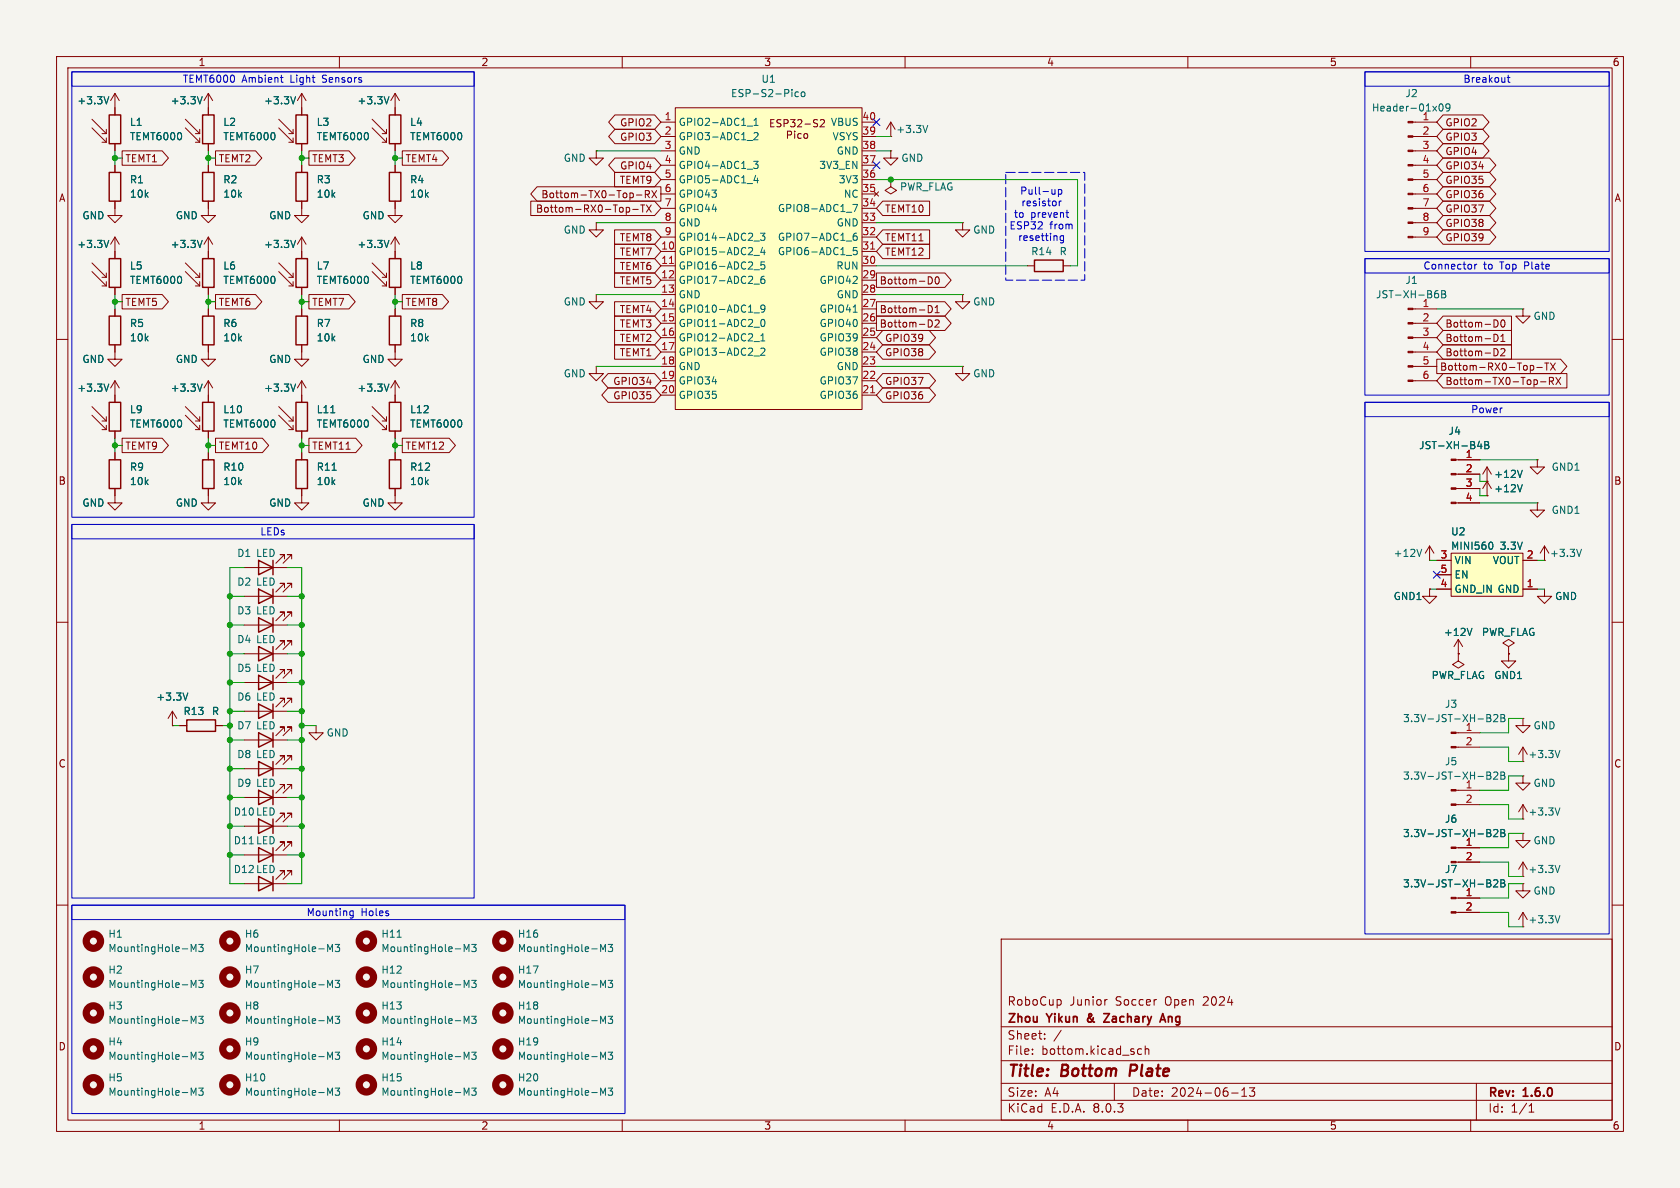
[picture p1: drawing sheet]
<svg xmlns="http://www.w3.org/2000/svg" width="297mm" height="210mm" viewBox="0 0 297 210" stroke-linecap="round" stroke-linejoin="round" font-family="sans-serif">
<path d="M0 0h297v210h-297z" fill="#f5f4ef" stroke="#f5f4ef" stroke-width=".18"/>
<g fill="none" stroke="#840000" stroke-width=".18">
<path d="M10 10h277v190h-277zM12 12h273v186h-273zM20.3 16.5v3.8M20.3 16.5l-.7 1.3M20.3 16.5l.8 1.3M36.8 16.5v2.6M36.8 16.5l-.7 1.3M36.8 16.5l.8 1.3M53.3 16.5v3.8M53.3 16.5l-.7 1.3M53.3 16.5l.8 1.3M60 10v2"/>
<path d="M69.8 16.5v3.8M69.8 16.5l-.7 1.3M69.8 16.5l.8 1.3M110 10v2M160 10v2M210 10v2M260 10v2M16.3 22.6l2.5 2.5M16.3 21.1l2.5 2.5M18 25.1h.8M18 23.6h.8M18.8 22.9v.7"/>
<path d="M18.8 24.4v.7M20.3 25.4v1.3M49.3 22.6l2.5 2.5M49.3 21.1l2.5 2.5M51.1 25.1h.7M51.1 23.6h.7M51.8 22.9v.7M51.8 24.4v.7M53.3 36.8v1.3h1.3l-1.3 1.3-1.2-1.3h1.2M53.3 25.4v1.3M65.8 22.6l2.5 2.5M65.8 21.1l2.5 2.5"/>
<path d="M67.6 25.1h.7M67.6 23.6h.7M68.3 22.9v.7M68.3 24.4v.7M69.8 36.8v1.3h1.3l-1.3 1.3-1.2-1.3h1.2M69.8 25.4v1.3M157.5 24.1h.1M157.5 26.7v1.2h1.2l-1.2 1.3-1.3-1.3h1.3M157.5 26.7h.1M157.5 31.8v1.2l1 .7-1 .6-1-.6 1-.7M157.5 31.8h.1M157.5 21.6l-.8 1.3"/>
<path d="M157.5 21.6v2.5M157.5 21.6l.7 1.3M170.2 39.4v1.2h1.2l-1.2 1.3-1.3-1.3h1.3M170.2 39.4h.1M10 60h2M32.8 48l2.5 2.5M32.8 46.5l2.5 2.5M34.5 50.5h.8M34.5 49h.8M35.3 48.3v.7M35.3 49.8v.7M36.8 44.5v1.2"/>
<path d="M36.8 50.8v1.3M36.8 54.6v1.3M49.3 48l2.5 2.5M49.3 46.5l2.5 2.5M51.1 50.5h.7M51.1 49h.7M51.8 48.3v.7M51.8 49.8v.7M53.3 41.9v3.8M53.3 50.8v1.3M53.3 54.6v1.3M53.3 41.9l-.7 1.3"/>
<path d="M53.3 41.9l.8 1.3M65.8 48l2.5 2.5M65.8 46.5l2.5 2.5M67.6 50.5h.7M67.6 49h.7M68.3 48.3v.7M68.3 49.8v.7M69.8 41.9v3.8M69.8 50.8v1.3M69.8 54.6v1.3M69.8 41.9l-.7 1.3M69.8 41.9l.8 1.3"/>
<path d="M170.2 52.1v1.2h1.2l-1.2 1.3-1.3-1.3h1.3M170.2 52.1h.1M181.6 47h1.3M188 47h1.2M249.8 59.7h4.2M249.8 57.2h4.2M249.8 54.6h4.2M269.2 54.6v1.3h1.3l-1.3 1.3-1.2-1.3h1.2M269.2 54.6h.1M285 60h2M32.8 73.4l2.5 2.5M32.8 71.9l2.5 2.5"/>
<path d="M34.5 75.9h.8M34.5 74.4h.8M35.3 73.7v.7M35.3 75.2v.7M36.8 61v1.2M36.8 69.9v1.2M36.8 76.2v1.3M49.3 73.4l2.5 2.5M49.3 71.9l2.5 2.5M51.1 75.9h.7M51.1 74.4h.7M51.8 73.7v.7"/>
<path d="M51.8 75.2v.7M53.3 61v2.5h1.3l-1.3 1.3-1.2-1.3h1.2M53.3 67.3l-.7 1.3M53.3 67.3v3.8M53.3 76.2v1.3M53.3 67.3l.8 1.3M65.8 73.4l2.5 2.5M65.8 71.9l2.5 2.5M67.6 75.9h.7M67.6 74.4h.7M68.3 73.7v.7M68.3 75.2v.7"/>
<path d="M69.8 61v2.5h1.3l-1.3 1.3-1.2-1.3h1.2M69.8 67.3l-.7 1.3M69.8 67.3v3.8M69.8 76.2v1.3M69.8 67.3l.8 1.3M170.2 64.8v1.2h1.2l-1.2 1.3-1.3-1.3h1.3M170.2 64.8h.1M249.8 67.3h4.2M249.8 64.8h4.2M249.8 62.2h4.2M36.8 80v1.3M36.8 86.4v1.2"/>
<path d="M53.3 86.4v2.5h1.3l-1.3 1.3-1.2-1.3h1.2M53.3 80v1.3M69.8 86.4v2.5h1.3l-1.3 1.3-1.2-1.3h1.2M69.8 80v1.3M262.9 87.6h.1M262.9 85.1h.1M262.9 85.1l-.8 1.3M262.9 82.6v5M262.9 85.1l.8 1.3M262.9 82.6l-.8 1.2M262.9 82.6l.8 1.2M271.8 81.3v1.3h1.2l-1.2 1.2-1.3-1.2h1.3"/>
<path d="M271.8 81.3h.1M10 110h2M50.3 119.1v-.7h-.8h.8l-1.5 1.5M51.6 119.1v-.7h-.8h.8l-1.6 1.5M285 110h2M43.2 135.9h7.6M43.2 130.8h7.6M43.2 125.7h7.6M43.2 120.7h7.6M50.3 139.4v-.7h-.8h.8l-1.5 1.5M50.3 134.4v-.8h-.8h.8l-1.5 1.5M50.3 129.3v-.8h-.8h.8l-1.5 1.5"/>
<path d="M50.3 124.2v-.8h-.8h.8l-1.5 1.6M51.6 139.4v-.7h-.8h.8l-1.6 1.5M51.6 134.4v-.8h-.8h.8l-1.6 1.5M51.6 129.3v-.8h-.8h.8l-1.6 1.5M51.6 124.2v-.8h-.8h.8l-1.6 1.6M269.2 137.2v1.2h1.3l-1.3 1.3-1.2-1.3h1.2M269.2 137.2h.1M10 160h2M43.2 146.1h7.6M43.2 141h7.6M50.3 144.5v-.7h-.8h.8l-1.5 1.5M51.6 144.5v-.7h-.8h.8l-1.6 1.5"/>
<path d="M257.4 158.8h4.2M257.4 152.4h4.2M257.4 149.9h4.2M269.2 144.8h.1M269.2 147.3v1.3h1.3l-1.3 1.3-1.2-1.3h1.2M269.2 147.3h.1M269.2 156.2v1.3h1.3l-1.3 1.3-1.2-1.3h1.2M269.2 156.2h.1M269.2 154.9h.1M269.2 142.2l-.7 1.3M269.2 142.2v2.6M269.2 152.4v2.5"/>
<path d="M269.2 142.2l.8 1.3M269.2 152.4l-.7 1.3M269.2 152.4l.8 1.3M285 160h2M177 166h108v32h-108zM187.5 176.8l.1 .2v.4l-.1 .2M195.7 176.7l-.2 .1M257.4 161.3h4.2M269.2 163.8h.1M269.2 161.3v2.5M269.2 161.3l-.7 1.3M269.2 161.3l.8 1.3"/>
<path d="M60 198v2M110 198v2M160 198v2M177 194.5h108M177 191.5h108M177 187.5h108M177 181.5h108M182.5 186.3v.1M182.5 185.5v.1M184.7 183.6v.1M184.7 182.8v.1M187.6 182.1l-1.3 2"/>
<path d="M197 191.5v3M201.8 185.5l-.4-.1-.3 .3v.4l.1 .2h.6M202.5 185.5l.2-.1 .3 .1 .1 .9M202.5 184.9v1.5M210 198v2M217.7 193.2h1.2M219.5 193.8h.9M219.5 192.7l.5-.4v1.5M220.9 192.3h.9l-.5 .6 .4 .1v.7l-.2 .1h-.4l-.2-.1M260 198v2M261 191.5v6.5M270.3 196.6h.9"/>
<path d="M270.3 195.5l.4-.4v1.5"/>
</g>
<path d="M199.9 188.2l-.2 2" fill="none" stroke="#840000" stroke-width=".4"/>
<path d="M195.1 179.2h1l-1 1.5h1M192.3 180v.5M205.1 180.7l.5-1.5 .5 1.5M205.2 180.3h.7" fill="none" stroke="#840000" stroke-width=".3"/>
<g fill="none" stroke="#006464" stroke-width=".18">
<path d="M19.2 17.1l-.4 1.3M35.7 17.1l-.4 1.3M52.3 17.1l-.5 1.3M68.8 17.1l-.5 1.3M164 22.2l-.4 1.2M52.3 42.5l-.5 1.3M68.8 42.5l-.5 1.3M253.7 51.9h.4l.2 .2-.1 .5h-.5M254.2 51.4l-.4 .1M254.9 51.4h.4l.2 .2-.2 .4 .2 .1 .1 .3-.2 .2h-.5zM254.9 52h.4M52.3 67.9l-.5 1.3"/>
<path d="M58.5 73h.7M68.8 67.9l-.5 1.3M58.7 83.1h.7M269.1 85.7l-.4 1.2M269.1 83.1l-.4 1.3M262.9 155.5h.4l.2 .3-.2 .3 .2 .1 .1 .3-.3 .3h-.4zM262.9 146.6h.4l.2 .3-.2 .3 .2 .2 .1 .3-.3 .2h-.4zM262.9 156.1h.4M262.9 147.2h.4M264.1 155.6l.5-.1 .2 .4-.8 .9h.8M264.1 146.8l.5-.2 .2 .4-.8 .9h.8M265.3 155.5h.5l.2 .3-.2 .3 .2 .1 .1 .3-.3 .3h-.5z"/>
<path d="M265.3 156.1h.5M265.3 146.6h.5l.2 .3-.2 .3 .2 .2 .1 .3-.3 .2h-.5zM265.3 147.2h.5M275.8 142.8l-.5 1.3M275.8 153l-.5 1.2M33.8 168.2v-1.3l.4 1 .4-1v1.3M33.8 174.6v-1.3l.4 .9 .4-.9v1.3M35.1 166.9h.8l-.4 .5 .4 .2v.5l-.2 .1-.6-.1M35.1 173.3h.8l-.4 .5 .4 .1v.5l-.2 .2-.6-.2M35.1 179.6h.8l-.4 .5 .4 .2v.5l-.2 .1-.6-.1M57.9 168.2v-1.3l.4 1 .5-1v1.3M57.9 174.6v-1.3l.4 .9 .5-.9v1.3"/>
<path d="M59.3 166.9h.7l-.4 .5 .4 .2v.5l-.2 .1-.5-.1M59.3 173.3h.7l-.4 .5 .4 .1v.5l-.2 .2-.5-.2M59.3 179.6h.7l-.4 .5 .4 .2v.5l-.2 .1-.5-.1M70.2 165.7h.7M82.1 168.2v-1.3l.4 1 .4-1v1.3M82.1 174.6v-1.3l.4 .9 .4-.9v1.3M83.4 173.3h.8l-.5 .5 .4 .1v.5l-.2 .2-.5-.2M83.4 166.9h.8l-.5 .5 .4 .2v.5l-.2 .1-.5-.1M83.4 179.6h.8l-.5 .5 .4 .2v.5l-.2 .1-.5-.1M106.2 168.2v-1.3l.4 1 .4-1v1.3M106.2 174.6v-1.3l.4 .9 .4-.9v1.3M107.5 173.3h.8l-.4 .5 .3 .1v.5l-.1 .2-.6-.2"/>
<path d="M107.5 166.9h.8l-.4 .5 .3 .2v.5l-.1 .1-.6-.1M107.5 179.6h.8l-.4 .5 .3 .2v.5l-.1 .1-.6-.1M275.8 161.9l-.5 1.2M33.8 180.9v-1.3l.4 1 .4-1v1.3M33.8 187.3v-1.3l.4 .9 .4-.9v1.3M33.8 193.6v-1.3l.4 1 .4-1v1.3M35.1 192.3h.8l-.4 .5 .4 .2v.5l-.2 .1-.6-.1M35.1 186h.8l-.4 .5 .4 .1v.5l-.2 .2-.6-.2M57.9 180.9v-1.3l.4 1 .5-1v1.3M57.9 187.3v-1.3l.4 .9 .5-.9v1.3M57.9 193.6v-1.3l.4 1 .5-1v1.3M59.3 192.3h.7l-.4 .5 .4 .2v.5l-.2 .1-.5-.1"/>
<path d="M59.3 186h.7l-.4 .5 .4 .1v.5l-.2 .2-.5-.2M82.1 180.9v-1.3l.4 1 .4-1v1.3M82.1 187.3v-1.3l.4 .9 .4-.9v1.3M82.1 193.6v-1.3l.4 1 .4-1v1.3M83.4 192.3h.8l-.5 .5 .4 .2v.5l-.2 .1-.5-.1M83.4 186h.8l-.5 .5 .4 .1v.5l-.2 .2-.5-.2M106.2 180.9v-1.3l.4 1 .4-1v1.3M106.2 187.3v-1.3l.4 .9 .4-.9v1.3M106.2 193.6v-1.3l.4 1 .4-1v1.3M107.5 192.3h.8l-.4 .5 .3 .2v.5l-.1 .1-.6-.1M107.5 186h.8l-.4 .5 .3 .1v.5l-.1 .2-.6-.2"/>
</g>
<g fill="none" stroke="#840000" stroke-width=".25">
<path d="M19.3 20.3h2v5.1h-2zM52.3 20.3h2.1v5.1h-2.1zM68.8 20.3h2.1v5.1h-2.1zM35.8 55.9h2v5.1h-2zM35.8 45.7h2v5.1h-2zM52.3 55.9h2.1v5.1h-2.1zM52.3 45.7h2.1v5.1h-2.1zM68.8 45.7h2.1v5.1h-2.1zM68.8 55.9h2.1v5.1h-2.1zM182.9 46h5.1v2h-5.1zM35.8 71.1h2v5.1h-2zM52.3 71.1h2.1v5.1h-2.1z"/>
<path d="M68.8 71.1h2.1v5.1h-2.1zM35.8 81.3h2v5.1h-2zM52.3 81.3h2.1v5.1h-2.1zM68.8 81.3h2.1v5.1h-2.1zM45.7 119.4l2.6 1.3-2.6 1.2zM48.3 119.4v2.5M45.7 139.7l2.6 1.3-2.6 1.2zM45.7 134.6l2.6 1.3-2.6 1.3zM45.7 129.5l2.6 1.3-2.6 1.3zM45.7 124.5l2.6 1.2-2.6 1.3zM48.3 124.5v2.5M48.3 129.5v2.6"/>
<path d="M48.3 134.6v2.6M48.3 139.7v2.5M45.7 144.8l2.6 1.3-2.6 1.2zM48.3 144.8v2.5"/>
</g>
<g fill="none" stroke="#840000" stroke-width="1.3">
<circle cx="16.5" cy="166.4" r="1.27"/>
<circle cx="16.5" cy="172.7" r="1.27"/>
<circle cx="16.5" cy="179.1" r="1.27"/>
<circle cx="40.6" cy="166.4" r="1.27"/>
<circle cx="40.6" cy="172.7" r="1.27"/>
<circle cx="40.6" cy="179.1" r="1.27"/>
<circle cx="64.8" cy="172.7" r="1.27"/>
<circle cx="64.8" cy="166.4" r="1.27"/>
<circle cx="64.8" cy="179.1" r="1.27"/>
<circle cx="88.9" cy="172.7" r="1.27"/>
<circle cx="88.9" cy="179.1" r="1.27"/>
<circle cx="88.9" cy="166.4" r="1.27"/>
<circle cx="16.5" cy="185.4" r="1.27"/>
<circle cx="16.5" cy="191.8" r="1.27"/>
<circle cx="40.6" cy="185.4" r="1.27"/>
<circle cx="40.6" cy="191.8" r="1.27"/>
<circle cx="64.8" cy="185.4" r="1.27"/>
<circle cx="64.8" cy="191.8" r="1.27"/>
<circle cx="88.9" cy="185.4" r="1.27"/>
<circle cx="88.9" cy="191.8" r="1.27"/>
</g>
<g fill="#840000" stroke="#840000" stroke-width=".18">
<path d="M256.5 161.2h.9v.2h-.9z"/>
<path d="M256.5 158.6h.9v.3h-.9z"/>
<path d="M256.5 152.3h.9v.2h-.9z"/>
<path d="M256.5 149.7h.9v.3h-.9z"/>
<path d="M248.9 67.2h.9v.2h-.9z"/>
<path d="M248.9 64.6h.9v.3h-.9z"/>
<path d="M248.9 62.1h.9v.3h-.9z"/>
<path d="M248.9 59.6h.9v.2h-.9z"/>
<path d="M248.9 57h.9v.3h-.9z"/>
<path d="M248.9 54.5h.9v.2h-.9z"/>
</g>
<path d="M119.4 19.1h33v53.3h-33z" fill="#ffffc2"/>
<g fill="none" stroke="#840000" stroke-width=".18">
<path d="M36.8 19.1v1.2M119.4 19.1h33v53.3h-33zM20.3 36.8v1.3h1.3l-1.3 1.3-1.3-1.3h1.3M32.8 22.6l2.5 2.5M32.8 21.1l2.5 2.5M34.5 23.6h.8M34.5 25.1h.8M35.3 22.9v.7M35.3 24.4v.7M36.8 25.4v1.3M36.8 29.2v1.3M36.8 35.6v1.2"/>
<path d="M53.3 29.2v1.3M53.3 35.6v1.2M69.8 29.2v1.3M69.8 35.6v1.2M105.4 26.7v1.2h1.3l-1.3 1.3-1.3-1.3h1.3M105.4 26.7h.1M105.4 39.4v1.2h1.3l-1.3 1.3-1.3-1.3h1.3M105.4 39.4h.1M116.8 21.6h2.6M116.8 24.1h2.6M116.8 26.7h2.6M116.8 39.4h2.6"/>
<path d="M116.8 36.8h2.6M116.8 34.3h2.6M116.8 31.8h2.6M116.8 29.2h2.6M136.3 21.8h.4M136.9 21.1h-.6v1.3h.6M138.1 21.2l-.5-.1-.2 .2v.3l.5 .3 .2 .3-.3 .2h-.5M138.6 21.8h.6l.1-.2v-.3l-.7-.2v1.3M139.2 23.9l.6-.1 .1-.2v-.3l-.7-.1v1.3M139.8 21.1h.7l-.4 .5 .4 .2v.5l-.2 .1-.5-.1M140.5 23.2v.1M140.5 23.6v.9"/>
<path d="M141 21.3l.5-.2 .3 .4-.8 .9h.8M141.6 23.7l-.3-.1-.3 .3 .2 .5h.4M142.2 23.7l.2-.1 .3 .1 .1 .5-.1 .2-.3 .1-.2-.2zM142.3 21.9h1M144.5 21.2l-.4-.1-.2 .2v.3l.5 .3 .1 .3-.2 .2h-.5M145 21.3l.5-.2 .2 .4-.7 .9h.7M152.4 21.6h2.5M152.4 24.1h2.5M152.4 26.7h2.5M152.4 39.4h2.5M152.4 36.8h2.5M152.4 34.3h2.5"/>
<path d="M152.4 31.8h2.5M152.4 29.2h2.5M154.6 33.9l.7 .8M155.3 33.9l-.7 .8M249.8 21.6h4.2M249.8 24.1h4.2M249.8 26.7h4.2M249.8 39.4h4.2M249.8 36.8h4.2M249.8 34.3h4.2M249.8 31.8h4.2M249.8 29.2h4.2"/>
<path d="M16.3 48l2.5 2.5M16.3 46.5l2.5 2.5M18 50.5h.8M18 49h.8M18.8 48.3v.7M18.8 49.8v.7M20.3 41.9v3.8M20.3 50.8v1.3M20.3 54.6v1.3M20.3 41.9l-.7 1.3M20.3 41.9l.8 1.3M105.4 52.1v1.2h1.3l-1.3 1.3-1.3-1.3h1.3"/>
<path d="M105.4 52.1h.1M116.8 44.5h2.6M116.8 47h2.6M116.8 49.5h2.6M116.8 52.1h2.6M116.8 54.6h2.6M116.8 57.2h2.6M116.8 59.7h2.6M116.8 41.9h2.6M152.4 44.5h2.5M152.4 47h2.5M152.4 49.5h2.5"/>
<path d="M152.4 52.1h2.5M152.4 54.6h2.5M152.4 57.2h2.5M152.4 59.7h2.5M152.4 41.9h2.5M249.8 41.9h4.2M20.3 61v2.5h1.3l-1.3 1.3-1.3-1.3h1.3M36.8 62.2v1.3h1.3l-1.3 1.3-1.2-1.3h1.2M36.8 67.3v2.6M36.8 67.3l-.7 1.3M36.8 67.3l.8 1.3M105.4 64.8v1.2h1.3l-1.3 1.3-1.3-1.3h1.3"/>
<path d="M105.4 64.8h.1M116.8 62.2h2.6M116.8 64.8h2.6M116.8 67.3h2.6M116.8 69.9h2.6M152.4 62.2h2.5M152.4 64.8h2.5M152.4 67.3h2.5M152.4 69.9h2.5M50.3 98.8v-.8h-.8h.8l-1.5 1.6M51.6 98.8v-.8h-.8h.8l-1.6 1.6M252.7 99.1h.1"/>
<path d="M252.7 96.5l-.7 1.3M252.7 96.5v2.6M252.7 96.5l.8 1.3M257.4 88.9h4.2M257.4 86.4h4.2M257.4 83.8h4.2M257.4 81.3h4.2M43.2 115.6h7.6M43.2 100.3h7.6M43.2 105.4h7.6M43.2 110.5h7.6M50.3 114v-.7h-.8h.8l-1.5 1.5"/>
<path d="M50.3 103.9v-.8h-.8h.8l-1.5 1.5M50.3 109v-.8h-.8h.8l-1.5 1.5M51.6 114v-.7h-.8h.8l-1.6 1.5M51.6 103.9v-.8h-.8h.8l-1.6 1.5M51.6 109v-.8h-.8h.8l-1.6 1.5M266.7 115.6v1.2h1.3l-1.3 1.3-1.3-1.3h1.3M266.7 115.6h.1M30.5 128.3h.1M30.5 125.7l-.8 1.3M30.5 125.7v2.6M30.5 125.7l.7 1.3M31.7 128.3h1.3"/>
<path d="M38.1 128.3h1.3M55.9 128.3v1.2h1.2l-1.2 1.3-1.3-1.3h1.3M269.2 134.6h.1M269.2 127v1.3h1.3l-1.3 1.2-1.2-1.2h1.2M269.2 127h.1M269.2 132.1l-.7 1.3M269.2 132.1v2.5M269.2 132.1l.8 1.3M43.2 151.1h7.6M43.2 156.2h7.6M50.3 149.6v-.8h-.8h.8l-1.5 1.6M50.3 154.7v-.8h-.8h.8l-1.5 1.5"/>
<path d="M51.6 149.6v-.8h-.8h.8l-1.6 1.6M51.6 154.7v-.8h-.8h.8l-1.6 1.5"/>
</g>
<g fill="none" stroke="#006464" stroke-width=".18">
<path d="M140 15.8v.1M141.2 16.3l-.4-.1-.3 .3 .2 .5h.5M141.7 16.4l.2-.2 .3 .2 .1 .4-.1 .2-.3 .1-.2-.1zM254.5 18.5l.2-.1a.68 .68 0 0 1 .4 .6 .68 .68 0 0 1-.4 .6l-.2-.1-.1-.4zM256.3 18.9l-.2 .2h-.3l-.2-.2 .1-.5h.4l.2 .1a.84 .84 0 0 1-.3 1.1h-.3M132.1 22.3h1M133.2 28.5h.8l-.4 .5 .4 .1v.6l-.2 .1-.6-.1M133.3 22.2h.7M133.3 21.3l.4-.4v1.3M133.3 23.6l.5-.2 .2 .4-.8 .9h.8M133.6 31l-.3 .9h.8M133.9 31.5v.8"/>
<path d="M150.8 36.1h.8l-.5 1.3M19.2 42.5l-.4 1.3M133.3 45.2h1M133.3 47.7h1M133.3 50.2h1M133.3 55.3h1M133.3 57.9h1M133.3 42.6h1M134.4 41.2h.8l-.4 .5 .4 .1v.6l-.2 .1-.6-.1M134.5 59.4l.4-.4v1.3M134.6 56.6l.2-.1a.68 .68 0 0 1 .4 .6 .68 .68 0 0 1-.4 .6l-.2-.1-.1-.4zM134.8 43.7l-.3 .9h.8"/>
<path d="M135.1 44.2v.8M135.1 48.8l-.4 .1a.85 .85 0 0 0 0 1.2l.5-.1v-.4l-.2-.3-.4 .1-.1 .2M135.2 46.3h-.6l-.1 .6 .2-.1h.4l.1 .2v.4l-.2 .2-.5-.2M135.2 54.5l-.2 .2-.4-.1-.1-.1 .1-.5 .4-.1 .2 .1a.84 .84 0 0 1-.3 1.2h-.3M150.8 55.2h.7M151.4 41.2l-.3 .1a.86 .86 0 0 0 0 1.2l.4-.1v-.5l-.2-.2-.4 .1-.1 .1M151.5 43.8h-.6l-.1 .6 .2-.2 .4 .1 .1 .2v.4l-.2 .1-.5-.1M35.7 67.9l-.4 1.3M133.3 60.4h1M133.3 62.9h1M134.5 61.7l.5-.2 .2 .4-.8 .9h.8M134.5 60.3h.7"/>
<path d="M261.5 78l-.3 .9h.8M261.8 78.5v.8M262.5 78h.4l.3 .3-.3 .4 .3 .1v.3l-.2 .2h-.5zM262.5 78.7h.4M251.3 97.1l-.4 1.3M33.2 122.5l-.4 1.3M275.8 132.7l-.5 1.2"/>
</g>
<path d="M118.4 46.6h.7M153.9 44h.7M153.9 69.4h.7" fill="none" stroke="#a90000" stroke-width=".18"/>
<g fill="none" stroke="#840000" stroke-width=".25">
<path d="M35.8 20.3h2v5.1h-2zM35.8 30.5h2v5.1h-2zM52.3 30.5h2.1v5.1h-2.1zM68.8 30.5h2.1v5.1h-2.1zM19.3 55.9h2v5.1h-2zM19.3 45.7h2v5.1h-2zM45.7 99.1l2.6 1.2-2.6 1.3zM48.3 99.1v2.5M45.7 114.3l2.6 1.3-2.6 1.2zM45.7 104.1l2.6 1.3-2.6 1.3zM45.7 109.2l2.6 1.3-2.6 1.3zM48.3 104.1v2.6"/>
<path d="M48.3 109.2v2.6M48.3 114.3v2.5M33 127.3h5.1v2h-5.1zM45.7 149.9l2.6 1.2-2.6 1.3zM45.7 154.9l2.6 1.3-2.6 1.3zM48.3 149.9v2.5M48.3 154.9v2.6"/>
</g>
<g fill="#840000" stroke="#840000" stroke-width=".18">
<path d="M248.9 41.8h.9v.2h-.9z"/>
<path d="M248.9 39.2h.9v.3h-.9z"/>
<path d="M248.9 36.7h.9v.3h-.9z"/>
<path d="M248.9 34.2h.9v.2h-.9z"/>
<path d="M248.9 31.6h.9v.3h-.9z"/>
<path d="M248.9 29.1h.9v.2h-.9z"/>
<path d="M248.9 26.5h.9v.3h-.9z"/>
<path d="M248.9 24h.9v.3h-.9z"/>
<path d="M248.9 21.5h.9v.2h-.9z"/>
<path d="M256.5 88.8h.9v.2h-.9z"/>
<path d="M256.5 86.2h.9v.3h-.9z"/>
<path d="M256.5 83.7h.9v.2h-.9z"/>
<path d="M256.5 81.2h.9v.2h-.9z"/>
</g>
<path d="M256.5 97.8h12.7v7.6h-12.7z" fill="#ffffc2"/>
<g fill="none" stroke="#840000" stroke-width=".18">
<path d="M20.3 19.1v1.2M36.8 19.1v1.2M53.3 19.1v1.2M69.8 19.1v1.2M20.3 25.4v1.3M20.3 29.2v1.3M20.3 35.6v1.2M21.6 26.7h7.1l1.1 1.2-1.1 1.3h-7.1zM36.8 35.6v2.5h1.3l-1.3 1.3-1.2-1.3h1.2M36.8 25.4v1.3M36.8 29.2v1.3M38.1 26.7h7.1l1.1 1.2-1.1 1.3h-7.1z"/>
<path d="M53.3 25.4v1.3M53.3 29.2v1.3M53.3 35.6v1.2M54.6 26.7h7.1l1.1 1.2-1.1 1.3h-7.1zM69.8 25.4v1.3M69.8 29.2v1.3M69.8 35.6v1.2M71.1 26.7h7.1l1.1 1.2-1.1 1.3h-7.1zM93.8 35.6h21.9l1.1 1.2-1.1 1.3h-21.9zM94.9 33h21.9v2.6h-21.9l-1.1-1.3zM108.6 30.5h7.1l1.1 1.3-1.1 1.2h-7.1zM108.7 27.9h7l1.1 1.3-1.1 1.3h-7l-1.1-1.3z"/>
<path d="M108.7 22.9h7l1.1 1.2-1.1 1.3h-7l-1.1-1.3zM108.7 20.3h7l1.1 1.3-1.1 1.3h-7l-1.1-1.3zM111.9 37h.9M112.5 34.5h1M113.3 36.2h.7M113.6 36.2v1.3M114.1 34.4l.6-.1 .1-.2v-.3l-.7-.1v1.3M114.3 36.2l.8 1.3M114.4 34.4l.4 .6M115.1 36.2l-.8 1.3M115.2 33.7l.9 1.3M116.1 33.7l-.9 1.3"/>
<path d="M156.1 35.6h8.2v2.5h-8.2l-1.2-1.3zM255.1 20.3h7l1.1 1.3-1.1 1.3h-7l-1.1-1.3zM255.1 33h8.2l1.2 1.3-1.2 1.3h-8.2l-1.1-1.3zM255.1 38.1h8.2l1.2 1.3-1.2 1.2h-8.2l-1.1-1.2zM255.1 35.6h8.2l1.2 1.2-1.2 1.3h-8.2l-1.1-1.3zM255.1 27.9h8.2l1.2 1.3-1.2 1.3h-8.2l-1.1-1.3zM255.1 22.9h7l1.1 1.2-1.1 1.3h-7l-1.1-1.3zM255.1 25.4h7l1.1 1.3-1.1 1.2h-7l-1.1-1.2zM255.1 30.5h8.2l1.2 1.3-1.2 1.2h-8.2l-1.1-1.2zM20.3 44.5v1.2M20.3 50.8v1.3M20.3 54.6v1.3"/>
<path d="M21.6 52.1h7.1l1.1 1.2-1.1 1.3h-7.1zM36.8 41.9l-.7 1.3M36.8 41.9v3.8M36.8 50.8v1.3M36.8 54.6v1.3M36.8 41.9l.8 1.3M38.1 52.1h7.1l1.1 1.2-1.1 1.3h-7.1zM53.3 44.5v1.2M53.3 50.8v1.3M53.3 54.6v1.3M54.6 52.1h7.1l1.1 1.2-1.1 1.3h-7.1zM69.8 44.5v1.2"/>
<path d="M69.8 50.8v1.3M69.8 54.6v1.3M71.1 52.1h7.1l1.1 1.2-1.1 1.3h-7.1zM108.6 53.3h7.1l1.1 1.3-1.1 1.3h-7.1zM108.6 55.9h7.1l1.1 1.3-1.1 1.2h-7.1zM108.6 48.3h7.1l1.1 1.2-1.1 1.3h-7.1zM108.6 58.4h7.1l1.1 1.3-1.1 1.3h-7.1zM108.6 40.6h7.1l1.1 1.3-1.1 1.3h-7.1zM108.6 45.7h7.1l1.1 1.3-1.1 1.3h-7.1zM108.6 43.2h7.1l1.1 1.3-1.1 1.2h-7.1zM154.9 53.3h12.1l1.2 1.3-1.2 1.3h-12.1zM154.9 55.9h12.1l1.2 1.3-1.2 1.2h-12.1z"/>
<path d="M154.9 48.3h12.1l1.2 1.2-1.2 1.3h-12.1zM156.1 58.4h8.2l1.1 1.3-1.1 1.3h-8.2l-1.2-1.3zM156.1 43.2h8.2v2.5h-8.2l-1.2-1.2zM156.1 40.6h8.2v2.6h-8.2l-1.2-1.3zM164.1 56.6a.64 .64 0 0 1 .7 .6 .64 .64 0 0 1-.7 .6M164.1 54a.64 .64 0 0 1 .7 .6 .64 .64 0 0 1-.7 .7M164.4 48.9a.68 .68 0 0 1 .4 .7 .68 .68 0 0 1-.4 .6M165.3 56.7l.5-.1 .2 .3-.7 .9h.7M165.3 55.3h.7M165.3 54.4l.4-.4v1.3M165.4 49.1l.2-.2a.68 .68 0 0 1 .5 .7 .68 .68 0 0 1-.5 .6l-.2-.1-.1-.4zM255.1 58.4h12.1v2.6h-12.1l-1.1-1.3z"/>
<path d="M255.1 55.9h12.1v2.5h-12.1l-1.1-1.2zM255.1 40.6h8.2l1.2 1.3-1.2 1.3h-8.2l-1.1-1.3zM264.1 59.1a.64 .64 0 0 1 .7 .6 .64 .64 0 0 1-.7 .7M264.4 56.6a.68 .68 0 0 1 .4 .6 .68 .68 0 0 1-.4 .6M265.3 59.5l.4-.4v1.3M265.5 56.6h.1a.68 .68 0 0 1 .5 .6 .68 .68 0 0 1-.5 .6 .85 .85 0 0 1-.1-1.2zM16.3 73.4l2.5 2.5M16.3 71.9l2.5 2.5M18 75.9h.8M18 74.4h.8M18.8 73.7v.7M18.8 75.2v.7"/>
<path d="M20.3 67.3l-.7 1.3M20.3 61v1.2M20.3 67.3v3.8M20.3 76.2v1.3M20.3 67.3l.8 1.3M21.6 77.5h7.1l1.1 1.2-1.1 1.3h-7.1zM36.8 61v1.2M36.8 69.9v1.2M36.8 76.2v1.3M38.1 77.5h8.3l1.1 1.2-1.1 1.3h-8.3zM53.3 61v1.2M53.3 69.9v1.2"/>
<path d="M53.3 76.2v1.3M54.6 77.5h8.3l1.1 1.2-1.1 1.3h-8.3zM69.8 61v1.2M69.8 69.9v1.2M69.8 76.2v1.3M71.1 77.5h8.3l1.1 1.2-1.1 1.3h-8.3zM107.5 66h8.2l1.1 1.3-1.1 1.3h-8.2l-1.1-1.3zM107.5 68.6h8.2l1.1 1.3-1.1 1.2h-8.2l-1.1-1.2zM108.6 61h7.1l1.1 1.2-1.1 1.3h-7.1zM156.1 61h8.2l1.1 1.2-1.1 1.3h-8.2l-1.2-1.3zM156.1 66h8.2l1.1 1.3-1.1 1.3h-8.2l-1.2-1.3zM156.1 68.6h8.2l1.1 1.3-1.1 1.2h-8.2l-1.2-1.2z"/>
<path d="M254 63.5h21.9l1.1 1.3-1.1 1.2h-21.9zM255.1 61h12.1v2.5h-12.1l-1.1-1.3zM255.1 66h21.9v2.6h-21.9l-1.1-1.3zM264.1 61.6a.64 .64 0 0 1 .7 .7 .64 .64 0 0 1-.7 .6M265.3 61.8l.5-.2 .3 .4-.8 .9h.8M265.3 60.4h.8M271.7 65h1M272.3 67.5h1M273.1 64.2h.7M273.4 64.2v1.2M273.9 67.4l.6-.1 .1-.2v-.3l-.7-.1v1.3M274.1 64.2l.9 1.2"/>
<path d="M274.2 67.4l.4 .6M275 64.2l-.9 1.2M275.1 66.7l.8 1.3M275.9 66.7l-.8 1.3M20.3 86.4v2.5h1.3l-1.3 1.3-1.3-1.3h1.3M20.3 80v1.3M36.8 86.4v2.5h1.3l-1.3 1.3-1.2-1.3h1.2M36.8 80v1.3M53.3 80v1.3M53.3 86.4v1.2M69.8 80v1.3M69.8 86.4v1.2"/>
<path d="M254 99.1h2.5M256.5 97.8h12.7v7.6h-12.7zM257.8 81.3h3.8M257.8 83.8h3.8M257.8 86.4h3.8M257.8 88.9h3.8M262.9 87.6h.1M262.9 85.1h.1M269.2 99.1h2.6M271.8 88.9v1.3h1.2l-1.2 1.2-1.3-1.2h1.3M271.8 88.9h.1M273 99.1h.1"/>
<path d="M273 96.5l-.7 1.3M273 96.5v2.6M273 96.5l.8 1.3M252.7 104.1v1.3h1.3l-1.3 1.3-1.2-1.3h1.2M252.7 104.1h.1M254 104.1h2.5M254 101.6h2.5M257.8 115.6v1.2l1 .7-1 .6-1-.6 1-.7M257.8 115.6h.1M257.8 113l-.8 1.3M257.8 113v2.6M257.8 113l.8 1.3"/>
<path d="M266.7 114.3l1-.6-1-.7-1 .7 1 .6v1.3M266.7 115.6h.1M269.2 104.1h2.6M273 104.1v1.3h1.3l-1.3 1.3-1.2-1.3h1.2M30.5 128.3h.1M31.7 128.3h1.3M38.1 128.3h1.3M257.4 139.7h4.2M257.4 132.1h4.2M257.4 129.5h4.2M257.4 142.2h4.2M257.8 158.8h3.8"/>
<path d="M257.8 149.9h3.8M257.8 152.4h3.8M257.8 161.3h3.8"/>
</g>
<g fill="none" stroke="#006464" stroke-width=".18">
<path d="M19.2 17.1l-.4 1.3M35.7 17.1l-.4 1.3M52.3 17.1l-.5 1.3M68.8 17.1l-.5 1.3M19.2 42.5l-.4 1.3M35.7 42.5l-.4 1.3M52.3 42.5l-.5 1.3M68.8 42.5l-.5 1.3M19.2 67.9l-.4 1.3M35.7 67.9l-.4 1.3M52.3 67.9l-.5 1.3M58.5 73h.7"/>
<path d="M68.8 67.9l-.5 1.3M261.5 78l-.3 .9h.8M261.8 78.5v.8M262.5 78h.4l.3 .3-.3 .4 .3 .1v.3l-.2 .2h-.5zM262.5 78.7h.4M58.7 83.1h.7M263.6 95.8a.79 .79 0 0 1 0 1.3M269.1 85.7l-.4 1.2M269.1 83.1l-.4 1.3M279.6 97.1l-.4 1.3M260.2 111.1l-.4 1.2M33.2 122.5l-.4 1.3"/>
<path d="M262.9 136.5h.4l.2 .2-.2 .4 .2 .1 .1 .3-.3 .2h-.4zM262.9 126.3h.4l.2 .3-.2 .3 .2 .1 .1 .3-.3 .3h-.4zM262.9 137.1h.4M262.9 126.9h.4M264.1 136.6l.5-.1 .2 .3-.8 .9h.8M264.1 126.4l.5-.1 .2 .4-.8 .9h.8M265.3 136.5h.5l.2 .2-.2 .4 .2 .1 .1 .3-.3 .2h-.5zM265.3 137.1h.5M265.3 126.3h.5l.2 .3-.2 .3 .2 .1 .1 .3-.3 .3h-.5zM265.3 126.9h.5M262.9 146.6h.4l.2 .3-.2 .3 .2 .2 .1 .3-.3 .2h-.4zM262.9 155.5h.4l.2 .3-.2 .3 .2 .1 .1 .3-.3 .3h-.4z"/>
<path d="M262.9 156.1h.4M262.9 147.2h.4M264.1 146.8l.5-.2 .2 .4-.8 .9h.8M264.1 155.6l.5-.1 .2 .4-.8 .9h.8M265.3 146.6h.5l.2 .3-.2 .3 .2 .2 .1 .3-.3 .2h-.5zM265.3 155.5h.5l.2 .3-.2 .3 .2 .1 .1 .3-.3 .3h-.5zM265.3 156.1h.5M265.3 147.2h.5"/>
</g>
<g fill="#840000" stroke="#840000" stroke-width=".18">
<path d="M256.5 142.1h.9v.3h-.9z"/>
<path d="M256.5 139.6h.9v.2h-.9z"/>
<path d="M256.5 132h.9v.2h-.9z"/>
<path d="M256.5 129.4h.9v.3h-.9z"/>
</g>
<path d="M19.3 30.5h2v5.1h-2zM19.3 71.1h2v5.1h-2zM19.3 81.3h2v5.1h-2z" fill="none" stroke="#840000" stroke-width=".25"/>
<g fill="none" stroke="#0000c2" stroke-width=".18">
<path d="M12.7 12.7h71.1v2.5h-71.1zM12.7 12.7h71.1v78.7h-71.1zM49.6 13.7h.4M49.8 14.5h.2M241.3 12.7h43.2v2.5h-43.2zM241.3 12.7h43.2v31.8h-43.2zM266.5 13.7h.4M266.6 13.3v1.1l.3 .1M186.5 33.5v.8M186.5 34.2l-.4 .1M187.1 33.6l.4-.1 .2 .2-.1 .6h-.5M187.1 33.5v1.3"/>
<path d="M187.3 35.5v.9M187.6 35.5l-.3 .3M188.4 37.6h.5M188.6 38.2l.3 .2M188 41.7v1l-.2 .2h-.3M188 41.7h-.3l-.3 .2 .1 .6h.5M241.3 45.7h43.2v2.6h-43.2zM241.3 45.7h43.2v24.2h-43.2zM260.7 46.7v.9M261.1 46.7l-.4 .3M241.3 71.1h43.2v2.6h-43.2zM241.3 71.1h43.2v94h-43.2z"/>
<path d="M12.7 92.7h71.1v2.6h-71.1zM12.7 92.7h71.1v66.1h-71.1zM12.7 160h97.8v2.6h-97.8zM12.7 160h97.8v36.9h-97.8zM61.9 161.7l.2 .2 .3-.1M62.4 161.1l-.3-.1-.2 .1M62.4 161v1.1l-.2 .2-.3-.1"/>
</g>
<path d="M177.8 30.5h14v19h-14z" fill="none" stroke="#0000c2" stroke-width=".18" stroke-dasharray="1.7 .6"/>
<g fill="none" stroke="#009600" stroke-width=".18">
<path d="M20.3 27.9h1.3M20.3 26.7v2.5M36.8 27.9h1.3M36.8 26.7v2.5M53.3 26.7v2.5M53.3 27.9h1.3M69.8 27.9h1.3M69.8 26.7v2.5M105.4 26.7h11.4M105.4 39.4h11.4M154.9 26.7h2.6M154.9 39.4h15.3"/>
<path d="M154.9 31.8h35.6v15.2h-1.3M154.9 24.1h2.6M20.3 53.3h1.3M20.3 52.1v2.5M36.8 53.3h1.3M36.8 52.1v2.5M53.3 52.1v2.5M53.3 53.3h1.3M69.8 52.1v2.5M69.8 53.3h1.3M105.4 52.1h11.4M154.9 52.1h15.3"/>
<path d="M154.9 47h26.7M254 54.6h15.2M20.3 77.5v2.5M20.3 78.7h1.3M36.8 78.7h1.3M36.8 77.5v2.5M53.3 77.5v2.5M53.3 78.7h1.3M69.8 77.5v2.5M69.8 78.7h1.3M105.4 64.8h11.4M154.9 64.8h15.3"/>
<path d="M252.7 99.1h1.3M261.6 88.9h10.2M261.6 83.8v1.3h1.3M261.6 86.4v1.2h1.3M261.6 81.3h10.2M271.8 99.1h1.2M40.6 110.5h2.6M40.6 105.4h2.6M40.6 115.6h2.6M43.2 100.3h-2.6v55.9h2.6M50.8 100.3h2.5v55.9h-2.5M50.8 110.5h2.5"/>
<path d="M50.8 105.4h2.5M50.8 115.6h2.5M252.7 104.1h1.3M271.8 104.1h1.2M30.5 128.3h1.2M39.4 128.3h1.2M40.6 130.8h2.6M40.6 135.9h2.6M40.6 125.7h2.6M40.6 120.7h2.6M50.8 130.8h2.5M50.8 135.9h2.5"/>
<path d="M50.8 125.7h2.5M50.8 120.7h2.5M53.3 128.3h2.6M261.6 132.1h5.1v2.5h2.5M269.2 127h-2.5v2.5h-5.1M269.2 137.2h-2.5v2.5h-5.1M40.6 146.1h2.6M40.6 151.1h2.6M40.6 141h2.6M50.8 146.1h2.5M50.8 151.1h2.5M50.8 141h2.5"/>
<path d="M261.6 142.2h5.1v2.6h2.5M261.6 152.4h5.1v2.5h2.5M269.2 156.2h-2.5v2.6h-5.1M269.2 147.3h-2.5v2.6h-5.1M261.6 161.3h5.1v2.5h2.5"/>
</g>
<path d="M154.3 28.6l1.2 1.2M154.3 21l1.2 1.2M155.5 28.6l-1.2 1.2M155.5 21l-1.2 1.2M253.4 101l1.2 1.2M254.6 101l-1.2 1.2" fill="none" stroke="#000084" stroke-width=".18"/>
<g fill="#009600" stroke="#009600" stroke-width=".18">
<circle cx="157.5" cy="31.8" r=".46"/>
<circle cx="40.6" cy="125.7" r=".46"/>
<circle cx="40.6" cy="130.8" r=".46"/>
<circle cx="40.6" cy="128.3" r=".46"/>
<circle cx="53.3" cy="115.6" r=".46"/>
<circle cx="40.6" cy="120.7" r=".46"/>
<circle cx="53.3" cy="105.4" r=".46"/>
<circle cx="53.3" cy="110.5" r=".46"/>
<circle cx="53.3" cy="141" r=".46"/>
<circle cx="53.3" cy="146.1" r=".46"/>
<circle cx="53.3" cy="151.1" r=".46"/>
<circle cx="53.3" cy="135.9" r=".46"/>
<circle cx="40.6" cy="105.4" r=".46"/>
<circle cx="40.6" cy="110.5" r=".46"/>
<circle cx="40.6" cy="115.6" r=".46"/>
<circle cx="20.3" cy="78.7" r=".46"/>
<circle cx="53.3" cy="130.8" r=".46"/>
<circle cx="53.3" cy="125.7" r=".46"/>
<circle cx="53.3" cy="128.3" r=".46"/>
<circle cx="53.3" cy="120.7" r=".46"/>
<circle cx="40.6" cy="141" r=".46"/>
<circle cx="40.6" cy="135.9" r=".46"/>
<circle cx="40.6" cy="151.1" r=".46"/>
<circle cx="40.6" cy="146.1" r=".46"/>
<circle cx="53.3" cy="27.9" r=".46"/>
<circle cx="69.8" cy="27.9" r=".46"/>
<circle cx="53.3" cy="53.3" r=".46"/>
<circle cx="20.3" cy="27.9" r=".46"/>
<circle cx="20.3" cy="53.3" r=".46"/>
<circle cx="36.8" cy="27.9" r=".46"/>
<circle cx="69.8" cy="78.7" r=".46"/>
<circle cx="53.3" cy="78.7" r=".46"/>
<circle cx="36.8" cy="78.7" r=".46"/>
<circle cx="69.8" cy="53.3" r=".46"/>
<circle cx="36.8" cy="53.3" r=".46"/>
</g>
<g font-size="2.8" fill="#840000">
<text x="178" y="190.9">Title:</text>
<text x="187.7" y="190.9">Bottom</text>
<text x="200.6" y="190.9">Plate</text>
</g>
<g font-size="2.1" fill="#840000">
<text x="178" y="178">RoboCup</text>
<text x="189.1" y="178">Junior</text>
<text x="197.2" y="178">Soccer</text>
<text x="206.1" y="178">Open</text>
<text x="213" y="178">2024</text>
<text x="178" y="184">Sheet:</text>
<text x="178" y="181.2">Zhou</text>
<text x="185.2" y="181.2">Yikun</text>
<text x="192.9" y="181.2">&amp;</text>
<text x="196.5" y="181.2">Zachary</text>
<text x="207.1" y="181.2">Ang</text>
<text x="178" y="186.7">File:</text>
<text x="184.1" y="186.7">bottom.kicad_sch</text>
<text x="178" y="196.9">KiCad</text>
<text x="178" y="194.1">Size:</text>
<text x="184.7" y="194.1">A4</text>
<text x="185.7" y="196.9">E.D.A.</text>
<text x="193.3" y="196.9">8.0.3</text>
<text x="200" y="194.1">Date:</text>
<text x="207" y="194.1">2024-06-13</text>
<text x="263" y="194.3">Rev:</text>
<text x="263" y="196.9">Id:</text>
<text x="267.1" y="196.9">1/1</text>
<text x="269.4" y="194.3">1.6.0</text>
</g>
<g font-size="1.8" fill="#840000">
<text x="35" y="11.9">1</text>
<text x="85" y="11.9">2</text>
<text x="135" y="11.9">3</text>
<text x="185" y="11.9">4</text>
<text x="235" y="11.9">5</text>
<text x="285" y="11.9">6</text>
<text x="109.5" y="22.5">GPIO2</text>
<text x="255.4" y="22.5">GPIO2</text>
<text x="22.1" y="28.9">TEMT1</text>
<text x="38.6" y="28.9">TEMT2</text>
<text x="55.1" y="28.9">TEMT3</text>
<text x="71.6" y="28.9">TEMT4</text>
<text x="109.5" y="25.1">GPIO3</text>
<text x="255.4" y="25.1">GPIO3</text>
<text x="255.4" y="27.6">GPIO4</text>
<text x="10.3" y="35.9">A</text>
<text x="95.6" y="35.2">Bottom-TX0-Top-RX</text>
<text x="109.5" y="32.7">TEMT9</text>
<text x="109.5" y="30.2">GPIO4</text>
<text x="255.4" y="35.2">GPIO36</text>
<text x="255.4" y="30.2">GPIO34</text>
<text x="255.4" y="32.7">GPIO35</text>
<text x="285.3" y="35.9">A</text>
<text x="94.6" y="37.8">Bottom-RX0-Top-TX</text>
<text x="156.4" y="37.8">TEMT10</text>
<text x="255.4" y="40.3">GPIO38</text>
<text x="255.4" y="37.8">GPIO37</text>
<text x="109.5" y="42.9">TEMT8</text>
<text x="109.5" y="47.9">TEMT6</text>
<text x="109.5" y="45.4">TEMT7</text>
<text x="156.4" y="45.4">TEMT12</text>
<text x="156.4" y="42.9">TEMT11</text>
<text x="255.4" y="42.9">GPIO39</text>
<text x="109.5" y="50.5">TEMT5</text>
<text x="155.4" y="50.5">Bottom-D0</text>
<text x="22.1" y="54.3">TEMT5</text>
<text x="38.6" y="54.3">TEMT6</text>
<text x="55.1" y="54.3">TEMT7</text>
<text x="71.6" y="54.3">TEMT8</text>
<text x="109.5" y="55.6">TEMT4</text>
<text x="109.5" y="58.1">TEMT3</text>
<text x="155.4" y="55.6">Bottom-D1</text>
<text x="155.4" y="58.1">Bottom-D2</text>
<text x="255.4" y="58.1">Bottom-D0</text>
<text x="109.5" y="60.6">TEMT2</text>
<text x="109.5" y="63.2">TEMT1</text>
<text x="156.4" y="63.2">GPIO38</text>
<text x="156.4" y="60.6">GPIO39</text>
<text x="254.5" y="65.7">Bottom-RX0-Top-TX</text>
<text x="255.4" y="63.2">Bottom-D2</text>
<text x="255.4" y="60.6">Bottom-D1</text>
<text x="108.3" y="68.3">GPIO34</text>
<text x="108.3" y="70.8">GPIO35</text>
<text x="156.4" y="68.3">GPIO37</text>
<text x="156.4" y="70.8">GPIO36</text>
<text x="255.4" y="68.3">Bottom-TX0-Top-RX</text>
<text x="22.1" y="79.7">TEMT9</text>
<text x="38.6" y="79.7">TEMT10</text>
<text x="55.1" y="79.7">TEMT11</text>
<text x="71.6" y="79.7">TEMT12</text>
<text x="10.3" y="85.9">B</text>
<text x="285.3" y="85.9">B</text>
<text x="10.3" y="135.9">C</text>
<text x="285.3" y="135.9">C</text>
<text x="10.3" y="185.9">D</text>
<text x="285.3" y="185.9">D</text>
<text x="35" y="199.9">1</text>
<text x="85" y="199.9">2</text>
<text x="135" y="199.9">3</text>
<text x="185" y="199.9">4</text>
<text x="235" y="199.9">5</text>
<text x="285" y="199.9">6</text>
</g>
<g font-size="1.8" fill="#0000c2">
<text x="32.2" y="14.8">TEMT6000</text>
<text x="42.8" y="14.8">Ambient</text>
<text x="51.4" y="14.8">Light</text>
<text x="57.3" y="14.8">Sensors</text>
<text x="258.6" y="14.8">Breakout</text>
<text x="180.2" y="34.6">Pull-up</text>
<text x="178.4" y="40.8">ESP32</text>
<text x="179.2" y="38.7">to</text>
<text x="180.4" y="36.7">resistor</text>
<text x="182.2" y="38.7">prevent</text>
<text x="185.6" y="40.8">from</text>
<text x="179.9" y="42.8">resetting</text>
<text x="251.5" y="47.9">Connector</text>
<text x="262.3" y="47.9">to</text>
<text x="265.3" y="47.9">Top</text>
<text x="269.7" y="47.9">Plate</text>
<text x="260" y="73.3">Power</text>
<text x="45.9" y="94.8">LEDs</text>
<text x="54.1" y="162.2">Mounting</text>
<text x="63.8" y="162.2">Holes</text>
</g>
<g font-size="1.8" fill="#006464">
<text x="129.1" y="17.4">ESP-S2-Pico</text>
<text x="134.5" y="14.8">U1</text>
<text x="248.4" y="17.4">J2</text>
<text x="13.6" y="18.6">+3.3V</text>
<text x="22.9" y="22.5">L1</text>
<text x="30.1" y="18.6">+3.3V</text>
<text x="39.4" y="22.5">L2</text>
<text x="46.6" y="18.6">+3.3V</text>
<text x="55.9" y="22.5">L3</text>
<text x="63.1" y="18.6">+3.3V</text>
<text x="72.4" y="22.5">L4</text>
<text x="119.9" y="22.5">GPIO2-ADC1_1</text>
<text x="146.8" y="22.5">VBUS</text>
<text x="158.3" y="23.7">+3.3V</text>
<text x="242.4" y="19.9">Header-01x09</text>
<text x="251.4" y="21.3">1</text>
<text x="22.9" y="25">TEMT6000</text>
<text x="39.4" y="25">TEMT6000</text>
<text x="55.9" y="25">TEMT6000</text>
<text x="72.4" y="25">TEMT6000</text>
<text x="99.6" y="28.8">GND</text>
<text x="119.9" y="25">GPIO3-ADC1_2</text>
<text x="119.9" y="27.5">GND</text>
<text x="147.1" y="25">VSYS</text>
<text x="147.8" y="27.5">GND</text>
<text x="159.3" y="28.8">GND</text>
<text x="22.9" y="32.6">R1</text>
<text x="22.9" y="35.2">10k</text>
<text x="39.4" y="32.6">R2</text>
<text x="39.4" y="35.2">10k</text>
<text x="55.9" y="32.6">R3</text>
<text x="55.9" y="35.2">10k</text>
<text x="72.4" y="32.6">R4</text>
<text x="72.4" y="35.2">10k</text>
<text x="119.9" y="30.1">GPIO4-ADC1_3</text>
<text x="119.9" y="32.6">GPIO5-ADC1_4</text>
<text x="119.9" y="35.2">GPIO43</text>
<text x="144.7" y="30.1">3V3_EN</text>
<text x="148.2" y="32.6">3V3</text>
<text x="149.1" y="35.2">NC</text>
<text x="159" y="33.9">PWR_FLAG</text>
<text x="14.5" y="39">GND</text>
<text x="31" y="39">GND</text>
<text x="47.5" y="39">GND</text>
<text x="64" y="39">GND</text>
<text x="99.6" y="41.5">GND</text>
<text x="119.9" y="37.7">GPIO44</text>
<text x="119.9" y="40.2">GND</text>
<text x="137.4" y="37.7">GPIO8-ADC1_7</text>
<text x="147.8" y="40.2">GND</text>
<text x="172" y="41.5">GND</text>
<text x="13.6" y="44">+3.3V</text>
<text x="22.9" y="47.9">L5</text>
<text x="30.1" y="44">+3.3V</text>
<text x="39.4" y="47.9">L6</text>
<text x="46.6" y="44">+3.3V</text>
<text x="55.9" y="47.9">L7</text>
<text x="63.1" y="44">+3.3V</text>
<text x="72.4" y="47.9">L8</text>
<text x="119.9" y="45.3">GPIO15-ADC2_4</text>
<text x="119.9" y="47.9">GPIO16-ADC2_5</text>
<text x="119.9" y="42.8">GPIO14-ADC2_3</text>
<text x="137.4" y="45.3">GPIO6-ADC1_5</text>
<text x="137.4" y="42.8">GPIO7-ADC1_6</text>
<text x="147.8" y="47.9">RUN</text>
<text x="182.2" y="45.3">R14</text>
<text x="187.2" y="45.3">R</text>
<text x="22.9" y="50.4">TEMT6000</text>
<text x="39.4" y="50.4">TEMT6000</text>
<text x="55.9" y="50.4">TEMT6000</text>
<text x="72.4" y="50.4">TEMT6000</text>
<text x="119.9" y="50.4">GPIO17-ADC2_6</text>
<text x="119.9" y="52.9">GND</text>
<text x="144.8" y="50.4">GPIO42</text>
<text x="147.8" y="52.9">GND</text>
<text x="243.2" y="52.9">JST-XH-B6B</text>
<text x="248.4" y="50.4">J1</text>
<text x="22.9" y="58">R5</text>
<text x="39.4" y="58">R6</text>
<text x="55.9" y="58">R7</text>
<text x="72.4" y="58">R8</text>
<text x="99.6" y="54.2">GND</text>
<text x="119.9" y="55.5">GPIO10-ADC1_9</text>
<text x="119.9" y="58">GPIO11-ADC2_0</text>
<text x="144.8" y="58">GPIO40</text>
<text x="144.8" y="55.5">GPIO41</text>
<text x="172" y="54.2">GND</text>
<text x="271" y="56.7">GND</text>
<text x="14.5" y="64.4">GND</text>
<text x="22.9" y="60.6">10k</text>
<text x="31" y="64.4">GND</text>
<text x="39.4" y="60.6">10k</text>
<text x="47.5" y="64.4">GND</text>
<text x="55.9" y="60.6">10k</text>
<text x="64" y="64.4">GND</text>
<text x="72.4" y="60.6">10k</text>
<text x="119.9" y="60.6">GPIO12-ADC2_1</text>
<text x="119.9" y="63.1">GPIO13-ADC2_2</text>
<text x="119.9" y="65.6">GND</text>
<text x="144.8" y="63.1">GPIO38</text>
<text x="144.8" y="60.6">GPIO39</text>
<text x="147.8" y="65.6">GND</text>
<text x="13.6" y="69.4">+3.3V</text>
<text x="30.1" y="69.4">+3.3V</text>
<text x="46.6" y="69.4">+3.3V</text>
<text x="63.1" y="69.4">+3.3V</text>
<text x="99.6" y="66.9">GND</text>
<text x="119.9" y="68.2">GPIO34</text>
<text x="119.9" y="70.7">GPIO35</text>
<text x="144.8" y="70.7">GPIO36</text>
<text x="144.8" y="68.2">GPIO37</text>
<text x="172" y="66.9">GND</text>
<text x="22.9" y="73.3">L9</text>
<text x="22.9" y="75.8">TEMT6000</text>
<text x="39.4" y="73.3">L10</text>
<text x="39.4" y="75.8">TEMT6000</text>
<text x="55.9" y="73.3">L11</text>
<text x="55.9" y="75.8">TEMT6000</text>
<text x="72.4" y="73.3">L12</text>
<text x="72.4" y="75.8">TEMT6000</text>
<text x="256" y="77.1">J4</text>
<text x="22.9" y="83.4">R9</text>
<text x="39.4" y="83.4">R10</text>
<text x="55.9" y="83.4">R11</text>
<text x="72.4" y="83.4">R12</text>
<text x="250.8" y="79.6">JST-XH-B4B</text>
<text x="274.2" y="83.4">GND1</text>
<text x="14.5" y="89.8">GND</text>
<text x="22.9" y="86">10k</text>
<text x="31" y="89.8">GND</text>
<text x="39.4" y="86">10k</text>
<text x="47.5" y="89.8">GND</text>
<text x="55.9" y="86">10k</text>
<text x="64" y="89.8">GND</text>
<text x="72.4" y="86">10k</text>
<text x="264.1" y="87.2">+12V</text>
<text x="264.1" y="84.7">+12V</text>
<text x="256.4" y="94.8">U2</text>
<text x="274.2" y="91">GND1</text>
<text x="41.8" y="98.7">D1 LED</text>
<text x="246.3" y="98.7">+12V</text>
<text x="256.4" y="97.4">MINI560</text>
<text x="257" y="99.9">VIN</text>
<text x="263.8" y="99.9">VOUT</text>
<text x="265.2" y="97.4">3.3V</text>
<text x="273.9" y="98.7">+3.3V</text>
<text x="41.8" y="103.7">D2 LED</text>
<text x="246.3" y="106.3">GND1</text>
<text x="257" y="105">GND_IN GND</text>
<text x="257" y="102.5">EN</text>
<text x="274.8" y="106.3">GND</text>
<text x="41.8" y="113.9">D4 LED</text>
<text x="41.8" y="108.8">D3 LED</text>
<text x="255.2" y="112.6">+12V</text>
<text x="261.9" y="112.6">PWR_FLAG</text>
<text x="41.8" y="119">D5 LED</text>
<text x="27.5" y="124.1">+3.3V</text>
<text x="41.8" y="124.1">D6 LED</text>
<text x="253" y="120.2">PWR_FLAG</text>
<text x="255.3" y="125.3">J3</text>
<text x="264.1" y="120.2">GND1</text>
<text x="32.3" y="126.6">R13</text>
<text x="37.4" y="126.6">R</text>
<text x="41.8" y="129.1">D7 LED</text>
<text x="57.7" y="130.4">GND</text>
<text x="247.9" y="127.9">3.3V-JST-XH-B2B</text>
<text x="271" y="129.1">GND</text>
<text x="41.8" y="134.2">D8 LED</text>
<text x="255.3" y="135.5">J5</text>
<text x="270.1" y="134.2">+3.3V</text>
<text x="41.8" y="139.3">D9 LED</text>
<text x="247.9" y="138">3.3V-JST-XH-B2B</text>
<text x="271" y="139.3">GND</text>
<text x="41.2" y="144.4">D10 LED</text>
<text x="41.2" y="149.5">D11 LED</text>
<text x="247.9" y="148.2">3.3V-JST-XH-B2B</text>
<text x="255.3" y="145.6">J6</text>
<text x="270.1" y="144.4">+3.3V</text>
<text x="271" y="149.5">GND</text>
<text x="41.2" y="154.5">D12 LED</text>
<text x="255.3" y="154.5">J7</text>
<text x="270.1" y="154.5">+3.3V</text>
<text x="247.9" y="157.1">3.3V-JST-XH-B2B</text>
<text x="271" y="158.3">GND</text>
<text x="19.1" y="166">H1</text>
<text x="43.2" y="166">H6</text>
<text x="67.3" y="166">H11</text>
<text x="91.4" y="166">H16</text>
<text x="270.1" y="163.4">+3.3V</text>
<text x="19.1" y="168.5">MountingHole-M3</text>
<text x="19.1" y="172.3">H2</text>
<text x="43.2" y="168.5">MountingHole-M3</text>
<text x="43.2" y="172.3">H7</text>
<text x="67.3" y="172.3">H12</text>
<text x="67.3" y="168.5">MountingHole-M3</text>
<text x="91.4" y="172.3">H17</text>
<text x="91.4" y="168.5">MountingHole-M3</text>
<text x="19.1" y="174.9">MountingHole-M3</text>
<text x="19.1" y="178.7">H3</text>
<text x="43.2" y="174.9">MountingHole-M3</text>
<text x="43.2" y="178.7">H8</text>
<text x="67.3" y="174.9">MountingHole-M3</text>
<text x="67.3" y="178.7">H13</text>
<text x="91.4" y="174.9">MountingHole-M3</text>
<text x="91.4" y="178.7">H18</text>
<text x="19.1" y="181.2">MountingHole-M3</text>
<text x="19.1" y="185">H4</text>
<text x="43.2" y="181.2">MountingHole-M3</text>
<text x="43.2" y="185">H9</text>
<text x="67.3" y="185">H14</text>
<text x="67.3" y="181.2">MountingHole-M3</text>
<text x="91.4" y="181.2">MountingHole-M3</text>
<text x="91.4" y="185">H19</text>
<text x="19.1" y="187.6">MountingHole-M3</text>
<text x="19.1" y="191.4">H5</text>
<text x="43.2" y="191.4">H10</text>
<text x="43.2" y="187.6">MountingHole-M3</text>
<text x="67.3" y="187.6">MountingHole-M3</text>
<text x="67.3" y="191.4">H15</text>
<text x="91.4" y="191.4">H20</text>
<text x="91.4" y="187.6">MountingHole-M3</text>
<text x="19.1" y="193.9">MountingHole-M3</text>
<text x="43.2" y="193.9">MountingHole-M3</text>
<text x="67.3" y="193.9">MountingHole-M3</text>
<text x="91.4" y="193.9">MountingHole-M3</text>
</g>
<g font-size="1.8" fill="#a90000">
<text x="117.4" y="21.3">1</text>
<text x="117.4" y="23.9">2</text>
<text x="152.4" y="23.9">39</text>
<text x="152.4" y="21.3">40</text>
<text x="251.4" y="23.9">2</text>
<text x="117.4" y="26.4">3</text>
<text x="117.4" y="29">4</text>
<text x="152.4" y="29">37</text>
<text x="152.4" y="26.4">38</text>
<text x="251.4" y="26.4">3</text>
<text x="251.4" y="29">4</text>
<text x="117.4" y="31.5">5</text>
<text x="117.4" y="34">6</text>
<text x="152.4" y="34">35</text>
<text x="152.4" y="31.5">36</text>
<text x="251.4" y="31.5">5</text>
<text x="251.4" y="34">6</text>
<text x="117.4" y="36.6">7</text>
<text x="117.4" y="39.1">8</text>
<text x="117.4" y="41.7">9</text>
<text x="152.4" y="41.7">32</text>
<text x="152.4" y="39.1">33</text>
<text x="152.4" y="36.6">34</text>
<text x="251.4" y="36.6">7</text>
<text x="251.4" y="39.1">8</text>
<text x="251.4" y="41.7">9</text>
<text x="116.8" y="44.2">10</text>
<text x="116.8" y="46.7">11</text>
<text x="152.4" y="46.7">30</text>
<text x="152.4" y="44.2">31</text>
<text x="116.8" y="49.3">12</text>
<text x="116.8" y="51.8">13</text>
<text x="152.4" y="51.8">28</text>
<text x="152.4" y="49.3">29</text>
<text x="116.8" y="54.4">14</text>
<text x="116.8" y="56.9">15</text>
<text x="116.8" y="59.4">16</text>
<text x="152.4" y="59.4">25</text>
<text x="152.4" y="56.9">26</text>
<text x="152.4" y="54.4">27</text>
<text x="251.4" y="54.4">1</text>
<text x="251.4" y="56.9">2</text>
<text x="251.4" y="59.4">3</text>
<text x="116.8" y="62">17</text>
<text x="116.8" y="64.5">18</text>
<text x="152.4" y="64.5">23</text>
<text x="152.4" y="62">24</text>
<text x="251.4" y="62">4</text>
<text x="251.4" y="64.5">5</text>
<text x="116.8" y="67.1">19</text>
<text x="116.8" y="69.6">20</text>
<text x="152.4" y="69.6">21</text>
<text x="152.4" y="67.1">22</text>
<text x="251.4" y="67.1">6</text>
<text x="259" y="81">1</text>
<text x="259" y="83.6">2</text>
<text x="259" y="86.1">3</text>
<text x="259" y="88.6">4</text>
<text x="254.6" y="98.8">3</text>
<text x="254.6" y="101.3">5</text>
<text x="269.8" y="98.8">2</text>
<text x="254.6" y="103.9">4</text>
<text x="269.8" y="103.9">1</text>
<text x="259" y="129.3">1</text>
<text x="259" y="131.8">2</text>
<text x="259" y="139.4">1</text>
<text x="259" y="142">2</text>
<text x="259" y="149.6">1</text>
<text x="259" y="152.1">2</text>
<text x="259" y="158.5">1</text>
<text x="259" y="161">2</text>
</g>
</svg>
